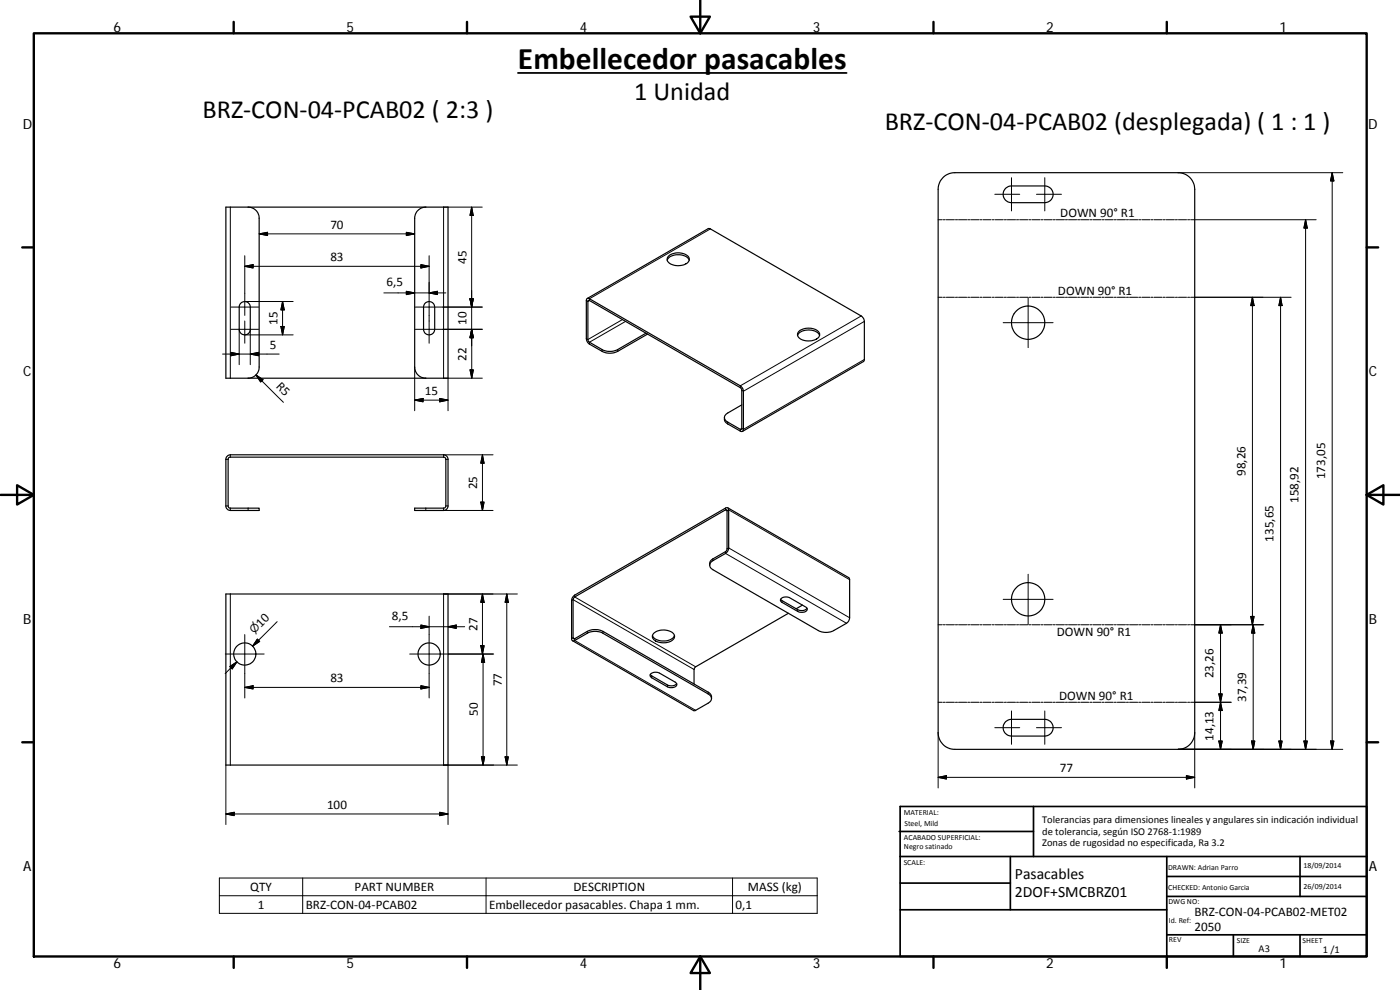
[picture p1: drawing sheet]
<svg xmlns="http://www.w3.org/2000/svg" width="420mm" height="297mm" viewBox="0 0 420 297" stroke-linecap="round" stroke-linejoin="round" font-family="sans-serif">
<g fill="none" stroke="#000" stroke-width=".36">
<path d="M283.2 53.1l1.8-1.1 1.6-.2h67a5 5 0 0 1 5 5v163a5 5 0 0 1-5 5h-67a5 5 0 0 1-5.1-5v-163a5.1 5.1 0 0 1 1.7-3.7zM301.8 56.5l1.4-.7h10.4a2.51 2.51 0 0 1 2.5 2.5 2.51 2.51 0 0 1-2.5 2.5h-10a2.52 2.52 0 0 1-2.4-1.6 2.52 2.52 0 0 1 .6-2.7zM67.8 62.1h66.7v51.4h-66.7zM74.5 62.1a3.3 3.3 0 0 1 3.3 3.4v44.6a3.3 3.3 0 0 1-3.3 3.4M127.8 62.1a3.4 3.4 0 0 0-3.4 3.4v44.6a3.4 3.4 0 0 0 3.4 3.4M200.2 78.1a4 4 0 0 1 5-1.4l1.2 .7 .5 .7M200.8 76.7a4.6 4.6 0 0 1 5.9 .6 1.87 1.87 0 0 1-1.9 2.3 3.8 3.8 0 0 1-4.6-1.6l.2-.8zM72.4 90.8a1.67 1.67 0 0 1 1.8-.1 1.67 1.67 0 0 1 .9 1.4v6.7a1.66 1.66 0 0 1-1.7 1.7 1.66 1.66 0 0 1-1.6-1.7v-7zM127.5 91a1.68 1.68 0 0 1 1.9-.4 1.68 1.68 0 0 1 1.1 1.5v6.7a1.67 1.67 0 0 1-1.7 1.7 1.67 1.67 0 0 1-1.7-1.7v-6.7zM176.2 89.6l36.6-21 45.7 26.2a2.03 2.03 0 0 1 .9 1.6l-.1 12-36.5 21M193.9 100l-8.5 4.9a5.3 5.3 0 0 1-4.7 0l-3.9-2.3-.4-.6v-11.7l.3-.2 45.6 26.3 .3 .6v11.8h-.4l-3.8-2.2a1.43 1.43 0 0 1-1-1.3 1.43 1.43 0 0 1 1-1.4l4.2-2.4M239.9 99.3a4.6 4.6 0 0 1 6 .5 1.7 1.7 0 0 1-1.6 2.2 4.3 4.3 0 0 1-4.9-1.2v-.8z"/>
<path d="M194.3 100.2l-8.9 5.2a5.1 5.1 0 0 1-4.7 0l-3.8-2.1-.9-1.3v-11.8a.56 .56 0 0 1 .2-.6 .56 .56 0 0 1 .7 0l45.4 26.3 .7 .8 .1 .7v11.4a.56 .56 0 0 1-.3 .6 .56 .56 0 0 1-.6-.1l-4.3-2.5-.5-.7v-.8M239.4 100.6a4 4 0 0 1 4.9-1.3l1 .4 .7 .9M68.2 136.9l.9-.4h64a1.37 1.37 0 0 1 1.4 1.3v14a1.37 1.37 0 0 1-1.4 1.4h-8.7v-.7h8.7l.6-.4 .1-14.3-.3-.6h-64.4l-.5 .1-.1 .5v14.3l.6 .4h8.7v.7h-8.7a1.41 1.41 0 0 1-1.3-1.4v-14zM218.4 152.4l36.3 20.9 .3 .6v11.5a2.08 2.08 0 0 1-.9 1.6l-3.8 2.2a5 5 0 0 1-4.8 0l-31.5-18.3a1.44 1.44 0 0 1-1-1.3 1.44 1.44 0 0 1 1-1.4l3.8-2.1a2.08 2.08 0 0 0 .9-1.7v-11.4a.56 .56 0 0 0-.3-.6 .56 .56 0 0 0-.6 0l-45.3 26.2a2.08 2.08 0 0 0-1 1.6v11.4a.57 .57 0 0 0 .3 .6 .57 .57 0 0 0 .7 0l3.7-2.2a5 5 0 0 1 4.8 0l31.5 18.2a1.45 1.45 0 0 1 1 1.4 1.45 1.45 0 0 1-1 1.4l-3.9 2.2-.4 .1-36.4-21.1M67.8 178.2h66.7v51.4h-66.7zM213 169.6l.1-1 .6-.7 4.1-2.4 .4-.5-.1-12-45.8 26.2-.3 .7 .1 11.7h.4l3.7-2.2a5.3 5.3 0 0 1 4.8 0l31.8 18.5 .6 .7 .1 1M234.3 179.8l5.1 3.1a2.31 2.31 0 0 0 2.8-.4M234.4 179.6a2.43 2.43 0 0 1 2.7-.2l4.7 2.7a.79 .79 0 0 1 .4 .9 .79 .79 0 0 1-.8 .6h-1.7l-5-2.9-.5-.6zM195.8 190.7a4 4 0 0 0 5 1.4l1.2-.7 .4-.7M196.3 189.9a4.6 4.6 0 0 1 6 .4 1.77 1.77 0 0 1-1.8 2.4 3.9 3.9 0 0 1-4.7-1.5l.1-.8zM236.6 184l-28 16.2-.3 .7v4.4M240.8 181.5l-1.8 1.1"/>
<path d="M195.2 202.4l5.1 3.1a2.3 2.3 0 0 0 2.8-.4M195.3 202.2a2.47 2.47 0 0 1 2.6-.2l4.8 2.7a.88 .88 0 0 1 .3 1.1 .88 .88 0 0 1-1 .5l-1.7-.2-4.7-2.8-.5-.6zM301.8 216.5l1.4-.6 10.4-.1a2.51 2.51 0 0 1 2.5 2.5 2.51 2.51 0 0 1-2.5 2.6h-10a2.52 2.52 0 0 1-2.4-1.6 2.52 2.52 0 0 1 .6-2.8z"/>
<circle cx="308.5" cy="96.8" r="5"/>
<circle cx="308.5" cy="179.8" r="5"/>
<circle cx="73.5" cy="196.2" r="3.3"/>
<circle cx="128.8" cy="196.2" r="3.3"/>
</g>
<g fill="none" stroke="#000" stroke-width=".3">
<path d="M298.5 58.3h7.5M303.6 53.3v10M311.1 58.3h7.5M313.6 53.3v10M353.6 51.8h49.4M399.8 51.8v173M399.8 51.8l.5 2.5h-1zM69.1 62.1v51.4M73.5 76.7v17.9M73.5 79.9l2.5-.5v1zM73.5 79.9h55.3M77.8 70.2l2.5-.5v1z"/>
<path d="M77.8 70.2h46.6M122 69.7l2.4 .5-2.4 .5zM126.3 79.4l2.5 .5-2.5 .5zM128.8 76.7v26.3M141.6 62.1l.4 2.5h-1zM141.6 62.1v51.4M144.7 62.1h-11.6v51.4h11.6M213.2 68.7l-36.3 20.9v.6l-.5 .2-.4-.2M281.5 65.9h1.3M283.1 65.9h.6M284 65.9h2.4M286.7 65.9h.7"/>
<path d="M287.7 65.9h2.4M290.4 65.9h.6M291.3 65.9h2.5M294.1 65.9h.6M295 65.9h2.4M297.8 65.9h.6M298.7 65.9h2.4M301.4 65.9h.6M302.3 65.9h2.5M305.1 65.9h.6M306 65.9h2.5M308.8 65.9h.6"/>
<path d="M309.7 65.9h2.4M312.4 65.9h.6M313.3 65.9h2.5M316.1 65.9h.6M317 65.9h2.5M319.8 65.9h.6M320.7 65.9h2.4M323.4 65.9h.6M324.3 65.9h2.5M327.1 65.9h.6M328 65.9h2.4M330.8 65.9h.6"/>
<path d="M331.7 65.9h2.4M334.4 65.9h.6M335.3 65.9h2.5M338.1 65.9h.6M339 65.9h2.4M341.7 65.9h.7M342.7 65.9h2.4M345.4 65.9h.6M346.3 65.9h2.5M349.1 65.9h.6M350 65.9h2.5M352.8 65.9h.6"/>
<path d="M353.7 65.9h2.4M356.4 65.9h.6M391.8 65.9v158.9M391.8 65.9l.5 2.5h-1zM395 65.9h-37.7M69.3 92.1h8.3M69.3 98.8h8.3M71.8 98.9v10.5M73.5 96.3v6.7M73.5 90.5h14.5M75.1 98.9v10.5M84.3 98h1l-.5 2.5z"/>
<path d="M84.8 90.5v10M84.8 90.5l.5 2.5h-1zM115.2 87.9h18.6M122 87.4l2.4 .5-2.4 .5zM124.6 92.1h20.1M128.8 87.9l2.5-.5v1zM141 89.6h1l-.4 2.5zM141.6 98.8l.5 2.5h-1zM144.7 98.8h-20.1M186.8 95.9l-10.4 6-.4-.3M187.7 96.4l-10.8 6.3v.6M258.5 94.8l-36.3 21v.5"/>
<path d="M259.4 96.4l-36.3 21-.5-.3M281.5 89.2h1.3M283.1 89.2h.6M284 89.2h2.4M286.7 89.2h.7M287.7 89.2h2.4M290.4 89.2h.6M291.3 89.2h2.5M294.1 89.2h.6M295 89.2h2.4M297.8 89.2h.6M298.7 89.2h2.4"/>
<path d="M301.1 96.8h14.9M301.4 89.2h.6M302.3 89.2h2.5M305.1 89.2h.6M306 89.2h2.5M308.6 89.3v15M308.8 89.2h.6M309.7 89.2h2.4M312.4 89.2h.6M313.3 89.2h2.5M316.1 89.2h.6M317 89.2h2.5"/>
<path d="M319.8 89.2h.6M320.7 89.2h2.4M323.4 89.2h.6M324.3 89.2h2.5M327.1 89.2h.6M328 89.2h2.4M330.8 89.2h.6M331.7 89.2h2.4M334.4 89.2h.6M335.3 89.2h2.5M338.1 89.2h.6M339 89.2h2.4"/>
<path d="M341.7 89.2h.7M342.7 89.2h2.4M345.4 89.2h.6M346.3 89.2h2.5M349.1 89.2h.6M350 89.2h2.5M352.8 89.2h.6M353.7 89.2h2.4M356.4 89.2h.6M375.9 89.2l.5 2.5h-1zM375.9 89.2v98.3M384.3 89.2v135.6"/>
<path d="M384.3 89.2l.5 2.5h-1zM387.5 89.2h-30.2M66.8 106.2h17M69.3 105.7l2.5 .5-2.5 .5zM73.5 100.5h14.5M75.1 106.2l2.5-.5v1zM76.8 112.5l2.1 1.4-.7 .7zM76.8 112.5l8.3 8.2M124.4 110.1v13.1M132 119.5l2.5 .6-2.5 .5zM134.5 113.5v9.7M141.1 111h1l-.5 2.5z"/>
<path d="M180.7 104.9v.5M185.4 104.9v.5M259.4 107.9l-36.3 20.9-.5-.3-.4 .3v.5M67.8 137.8h.7M69.1 136.5v.7M124.4 120.1l2.6-.6v1.1zM124.4 120.1h10.1M133.8 137.8h.7M144.8 136.5v16.7M144.8 136.5l.5 2.5h-1zM148 136.5h-14.9v.7M218.4 126.6v.6"/>
<path d="M67.8 151.8h.7M69.1 152.5v.7M74.5 152.5v.7M127.8 152.5v.7M133.1 152.5v.7h14.9M133.8 151.8h.7M144.3 150.6h1l-.5 2.6zM217.8 152.4v.6l.4 .2 .5-.2 36.3 20.9M69.1 178.2v51.4M144.8 178.2v18M144.8 178.2l.5 2.5h-1zM152.1 178.2v51.4"/>
<path d="M152.1 178.2l.5 2.5h-1zM155.3 178.2h-22.2v51.4h22.2M172.5 178.6v.5l36.3 21M214 167.7v.5M217.8 165.5v.6l36.3 20.9M218.2 164.7l.5-.3 36.3 21M301.1 179.8h14.9M308.6 172.3v15M67.6 196.2h11.7M69 200l2.1-1.4-1.4 2.1zM71.1 198.6l-3.5 3.5M73.5 190.4v19"/>
<path d="M77.2 191.8l.7 .6-2.1 1.5zM83.2 186.5l-7.4 7.4 1.8-1.8M116.9 188h22.6M122.9 196.2h25.3M126.3 187.5l2.5 .5-2.5 .6zM128.8 184.9v24.5M134.5 188l2.4-.5v1.1zM144.3 193.7h1l-.5 2.5zM145 196.2v33.4M145 196.2l.4 2.5h-.9zM171.5 191.6l.5-.3 .5 .3v.6l36.3 20.9M171.5 180.2l.5-.3 36.3 21"/>
<path d="M176.2 189.4v.6M181 189.4v.6M234.7 180.2v.5M239.4 182.9v.6M281.5 187.5h1.3M283.1 187.5h.6M284 187.5h2.4M286.7 187.5h.7M287.7 187.5h2.4M290.4 187.5h.6M291.3 187.5h2.5M294.1 187.5h.6"/>
<path d="M295 187.5h2.4M297.8 187.5h.6M298.7 187.5h2.4M301.4 187.5h.6M302.3 187.5h2.5M305.1 187.5h.6M306 187.5h2.5M308.8 187.5h.6M309.7 187.5h2.4M312.4 187.5h.6M313.3 187.5h2.5M316.1 187.5h.6"/>
<path d="M317 187.5h2.5M319.8 187.5h.6M320.7 187.5h2.4M323.4 187.5h.6M324.3 187.5h2.5M327.1 187.5h.6M328 187.5h2.4M330.8 187.5h.6M331.7 187.5h2.4M334.4 187.5h.6M335.3 187.5h2.5M338.1 187.5h.6"/>
<path d="M339 187.5h2.4M341.7 187.5h.7M342.7 187.5h2.4M345.4 187.5h.6M346.3 187.5h2.5M349.1 187.5h.6M350 187.5h2.5M352.8 187.5h.6M353.7 187.5h2.4M356.4 187.5h.6M357.3 187.5h22M366.3 187.5v37.3"/>
<path d="M366.3 187.5l.5 2.4h-1zM375.4 185h1l-.5 2.5zM376.1 187.5v37.3M376.1 187.5l.5 2.4h-1zM73.5 206.2l2.5-.5v1zM73.5 206.2h55.3M126.3 205.7l2.5 .5-2.5 .5zM195.6 202.8v.5M200.3 205.5v.6M212.5 207.7v.5M281.5 210.7h1.3M281.5 219.8v16.6"/>
<path d="M283.1 210.7h.6M284 210.7h2.4M286.7 210.7h.7M287.7 210.7h2.4M290.4 210.7h.6M291.3 210.7h2.5M294.1 210.7h.6M295 210.7h2.4M297.8 210.7h.6M298.5 218.3h7.5M298.7 210.7h2.4M301.4 210.7h.6"/>
<path d="M302.3 210.7h2.5M303.6 213.3v10M305.1 210.7h.6M306 210.7h2.5M308.8 210.7h.6M309.7 210.7h2.4M311.1 218.3h7.5M312.4 210.7h.6M313.3 210.7h2.5M313.6 213.3v10M316.1 210.7h.6M317 210.7h2.5"/>
<path d="M319.8 210.7h.6M320.7 210.7h2.4M323.4 210.7h.6M324.3 210.7h2.5M327.1 210.7h.6M328 210.7h2.4M330.8 210.7h.6M331.7 210.7h2.4M334.4 210.7h.6M335.3 210.7h2.5M338.1 210.7h.6M339 210.7h2.4"/>
<path d="M341.7 210.7h.7M342.7 210.7h2.4M345.4 210.7h.6M346.3 210.7h2.5M349.1 210.7h.6M350 210.7h2.5M352.8 210.7h.6M353.7 210.7h2.4M356.4 210.7h.6M357.3 210.7h12.2M358.6 219.8v16.6M365.8 208.2h1l-.5 2.5z"/>
<path d="M366.3 210.7l.5 2.5h-1zM67.8 229.6v17.8M134.5 229.6v17.8M144.5 227.1h.9l-.4 2.5zM151.6 227.1h1l-.5 2.5zM281.5 233.2l2.5-.5v1zM281.5 233.2h77.1M353.6 224.8h49.4M356.1 232.7l2.5 .5-2.5 .5zM365.8 222.3h1l-.5 2.5zM375.6 222.3h1l-.5 2.5zM383.8 222.3h1l-.5 2.5z"/>
<path d="M391.3 222.3h1l-.5 2.5zM399.3 222.3h1l-.5 2.5zM67.8 244.2l2.5-.5v1zM67.8 244.2h66.7M132 243.7l2.5 .5-2.5 .5zM65.8 263.4h179.4v10.6h-179.4zM65.8 268.8h179.4M90.8 263.4v10.6M145.9 263.4v10.6M219.8 263.4v10.6"/>
</g>
<g fill="none" stroke="#000" stroke-width=".71">
<path d="M10.1 10h400.1v277h-400.1zM70.1 6.6v3.4M140.2 6.6v3.4M207.3 5h5.8l-2.9 5zM210.2 0v10M280.2 6.6v3.4M350.2 6.6v3.4M6.7 74.2h3.4M410.2 74.2h3.4M.2 148.5h9.9M5.1 145.6l5 2.9-5 2.9zM410.2 148.5l5-2.9v5.8z"/>
<path d="M410.2 148.5h9.9M6.7 222.7h3.4M410.2 222.7h3.4M70.1 287v3.4M140.2 287v3.4M210.2 287l2.9 5h-5.8zM210.2 287v10M280.2 287v3.4M350.2 287v3.4"/>
</g>
<g fill="none" stroke="#000" stroke-width=".51">
<path d="M269.8 249.5h40.4M270.1 257h140.1M270.1 242h140.1v45h-140.1zM303.2 257v16M310.2 242v15M350.2 257v30M390.2 257v12M270.1 273h80.1M270.1 265h33.1M350.2 269h60M350.2 263h60M350.2 280.5h60"/>
<path d="M370.2 280.5v6.5M390.2 280.5v6.5"/>
</g>
<path d="M155.4 21.9h98.7" fill="none" stroke="#000" stroke-width=".53"/>
<g fill="#000" stroke="#000" stroke-width=".3">
<path d="M399.8 51.8l.5 2.5h-1zM73.5 79.9l2.5-.5v1zM77.8 70.2l2.5-.5v1zM122 69.7l2.4 .5-2.4 .5zM141.6 62.1l.4 2.5h-1zM391.8 65.9l.5 2.5h-1zM84.3 98h1l-.5 2.5zM84.8 90.5l.5 2.5h-1zM122 87.4l2.4 .5-2.4 .5zM126.3 79.4l2.5 .5-2.5 .5zM128.8 87.9l2.5-.5v1zM141 89.6h1l-.4 2.5z"/>
<path d="M375.9 89.2l.5 2.5h-1zM384.3 89.2l.5 2.5h-1zM69.3 105.7l2.5 .5-2.5 .5zM75.1 106.2l2.5-.5v1zM76.8 112.5l2.1 1.4-.7 .7zM124.4 120.1l2.6-.6v1.1zM141.1 111h1l-.5 2.5zM141.6 98.8l.4 2.5h-1zM141.6 98.8l.5 2.5h-1zM132 119.5l2.5 .6-2.5 .5zM144.8 136.5l.5 2.5h-1zM144.3 150.6h1l-.5 2.6z"/>
<path d="M77.2 191.8l.7 .6-2.1 1.5zM126.3 187.5l2.5 .5-2.5 .6zM134.5 188l2.4-.5v1.1zM144.3 193.7h1l-.5 2.5zM144.8 178.2l.5 2.5h-1zM145 196.2l.4 2.5h-.9zM152.1 178.2l.5 2.5h-1zM366.3 187.5l.5 2.4h-1zM375.4 185h1l-.5 2.5zM376.1 187.5l.5 2.4h-1zM69 200l2.1-1.4-1.4 2.1zM73.5 206.2l2.5-.5v1z"/>
<path d="M126.3 205.7l2.5 .5-2.5 .5zM365.8 208.2h1l-.5 2.5zM366.3 210.7l.5 2.5h-1zM144.5 227.1h.9l-.4 2.5zM151.6 227.1h1l-.5 2.5zM281.5 233.2l2.5-.5v1zM356.1 232.7l2.5 .5-2.5 .5zM365.8 222.3h1l-.5 2.5zM375.6 222.3h1l-.5 2.5zM383.8 222.3h1l-.5 2.5zM391.3 222.3h1l-.5 2.5zM399.3 222.3h1l-.5 2.5z"/>
<path d="M67.8 244.2l2.5-.5v1zM132 243.7l2.5 .5-2.5 .5z"/>
</g>
<text font-size="9.4" x="155.5" y="20.6">Embellecedor pasacables</text>
<g font-size="7.9">
<text x="60.8" y="35.5">BRZ‐CON‐04‐PCAB02 ( 2:3 )</text>
<text x="190.3" y="30.1">1 Unidad</text>
<text x="265.5" y="38.9">BRZ‐CON‐04‐PCAB02 (desplegada) ( 1 : 1 )</text>
</g>
<g font-size="4.7">
<text x="304.6" y="263.9">Pasacables</text>
<text x="304.6" y="269.3">2DOF+SMCBRZ01</text>
</g>
<g font-size="4.2">
<text x="34" y="9.6">6</text>
<text x="104" y="9.6">5</text>
<text x="174" y="9.6">4</text>
<text x="244" y="9.6">3</text>
<text x="314" y="9.6">2</text>
<text x="384" y="9.6">1</text>
<text x="6.8" y="38.7">D</text>
<text x="410.6" y="38.7">D</text>
<text x="7" y="112.9">C</text>
<text x="410.8" y="112.9">C</text>
<text x="7" y="187.1">B</text>
<text x="410.8" y="187.1">B</text>
<text x="7" y="261.3">A</text>
<text x="410.8" y="261.3">A</text>
<text x="34" y="290.4">6</text>
<text x="104" y="290.4">5</text>
<text x="174" y="290.4">4</text>
<text x="244" y="290.4">3</text>
<text x="314" y="290.4">2</text>
<text x="384" y="290.4">1</text>
</g>
<g font-size="3.9">
<text x="318.2" y="65.2">DOWN 90° R1</text>
<text x="99.2" y="68.6">70</text>
<text x="99.2" y="78.4">83</text>
<text x="140" y="79.1" transform="rotate(-90 140 79.1)">45</text>
<text x="116" y="85.8">6,5</text>
<text x="317.5" y="88.4">DOWN 90° R1</text>
<text x="83.2" y="97.5" transform="rotate(-90 83.2 97.5)">15</text>
<text x="140" y="97.5" transform="rotate(-90 140 97.5)">10</text>
<text x="81" y="104.7">5</text>
<text x="140" y="108.3" transform="rotate(-90 140 108.3)">22</text>
<text x="82.7" y="116.2" transform="rotate(45 82.7 116.2)">R5</text>
<text x="127.5" y="118.5">15</text>
<text x="373.7" y="142.8" transform="rotate(-90 373.7 142.8)">98,26</text>
<text x="397.7" y="143.8" transform="rotate(-90 397.7 143.8)">173,05</text>
<text x="143.2" y="146.8" transform="rotate(-90 143.2 146.8)">25</text>
<text x="389.7" y="150.9" transform="rotate(-90 389.7 150.9)">158,92</text>
<text x="382.2" y="162.5" transform="rotate(-90 382.2 162.5)">135,65</text>
<text x="117.6" y="185.9">8,5</text>
<text x="78.3" y="188.4" transform="rotate(-45 78.3 188.4)">10</text>
<text x="143.3" y="189.2" transform="rotate(-90 143.3 189.2)">27</text>
<text x="317.2" y="190.8">DOWN 90° R1</text>
<text x="364.2" y="203.5" transform="rotate(-90 364.2 203.5)">23,26</text>
<text x="99.2" y="204.7">83</text>
<text x="150.6" y="205.9" transform="rotate(-90 150.6 205.9)">77</text>
<text x="317.8" y="209.9">DOWN 90° R1</text>
<text x="143.4" y="214.9" transform="rotate(-90 143.4 214.9)">50</text>
<text x="374" y="210.6" transform="rotate(-90 374 210.6)">37,39</text>
<text x="364.2" y="222.2" transform="rotate(-90 364.2 222.2)">14,13</text>
<text x="318.1" y="231.7">77</text>
<text x="98.1" y="242.6">100</text>
<text x="75.1" y="267.4">QTY</text>
<text x="106.4" y="267.3">PART NUMBER</text>
<text x="172.1" y="267.4">DESCRIPTION</text>
<text x="224.5" y="267.4">MASS (kg)</text>
<text x="77.4" y="272.6">1</text>
<text x="91.7" y="272.6">BRZ‐CON‐04‐PCAB02</text>
<text x="146.8" y="272.7">Embellecedor pasacables. Chapa 1 mm.</text>
<text x="220.7" y="272.6">0,1</text>
<text x="358.5" y="274.9">BRZ‐CON‐04‐PCAB02‐MET02</text>
<text x="358.5" y="279.4">2050</text>
</g>
<text font-size="3.3" x="76.3" y="190.3" transform="rotate(-45 76.3 190.3)">⌀</text>
<g font-size="3.1">
<text x="312.8" y="246.8">Tolerancias para dimensiones lineales y angulares sin indicación individual</text>
<text x="312.8" y="250.4">de tolerancia, según ISO 2768‐1:1989</text>
<text x="312.8" y="254">Zonas de rugosidad no especificada, Ra 3.2</text>
<text x="377.7" y="285.6">A3</text>
<text x="397" y="285.9">1 /1</text>
</g>
<g font-size="2.4">
<text x="271.2" y="244.4">MATERIAL:</text>
<text x="271.3" y="251.9">ACABADO SUPERFICIAL:</text>
<text x="271.4" y="247.9">Steel, Mild</text>
<text x="271.3" y="254.6">Negro satinado</text>
<text x="271.2" y="259.7">SCALE:</text>
<text x="350.6" y="260.9">DRAWN: Adrian Parro</text>
<text x="391.2" y="260.6">18/09/2014</text>
<text x="350.6" y="267">CHECKED: Antonio Garcia</text>
<text x="391.2" y="266.6">26/09/2014</text>
<text x="350.7" y="271.4">DWG NO:</text>
<text x="350.8" y="276.8">Id. Ref:</text>
<text x="350.8" y="282.8">REV</text>
<text x="371.2" y="282.9">SIZE</text>
<text x="390.9" y="282.9">SHEET</text>
</g>
</svg>
